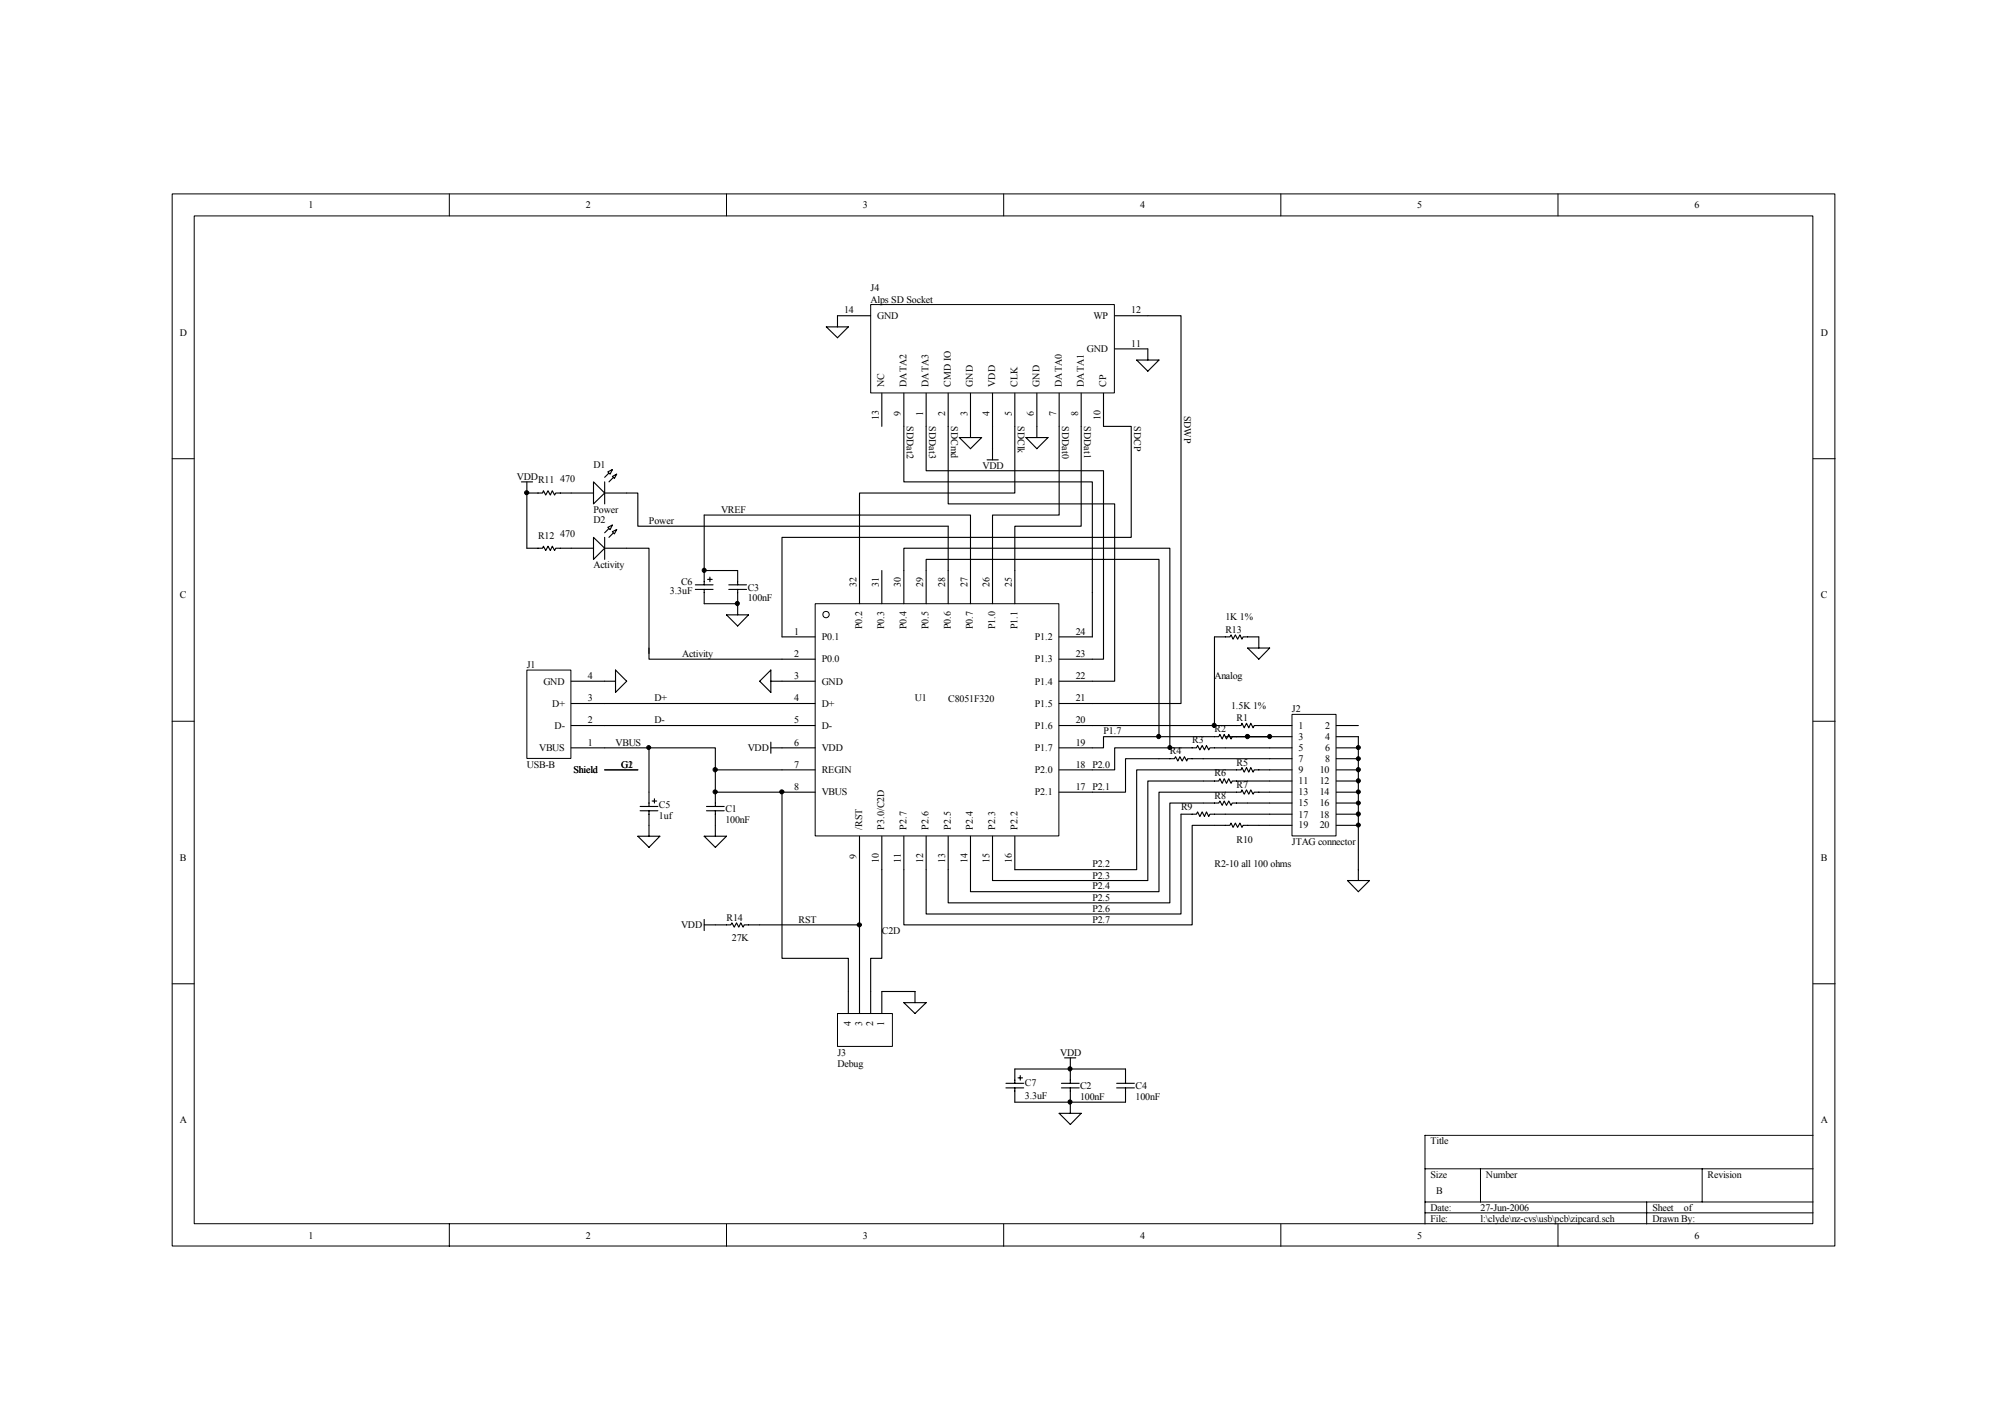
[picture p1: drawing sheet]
<svg xmlns="http://www.w3.org/2000/svg" width="297mm" height="210mm" viewBox="0 0 297 210" stroke-linecap="round" stroke-linejoin="round" font-family="sans-serif">
<g fill="none" stroke="#000" stroke-width=".15">
<path d="M25.5 28.7h246.1v155.7h-246.1zM28.7 32h239.6v149.1h-239.6zM66.5 28.7v3.3M107.5 28.7v3.3M148.5 28.7v3.3M189.6 28.7v3.3M230.6 28.7v3.3M25.5 67.9h3.2M268.3 67.9h3.3M25.5 106.8h3.2M268.3 106.8h3.3M25.5 145.6h3.2"/>
<path d="M268.3 145.6h3.3M210.9 173h57.4M210.9 177.9h57.4M210.9 179.5h57.4M219.1 173v4.9M243.7 177.9v3.3M251.9 173v4.9M268.3 168.1h-57.4v13.1M66.5 181.2v3.3M107.5 181.2v3.3M148.5 181.2v3.3M189.6 181.2v3.3"/>
<path d="M230.6 181.2v3.3"/>
</g>
<path d="M120.7 89.4h36v34.3h-36z" fill="#fff"/>
<g fill="none" stroke="#000" stroke-width=".15">
<path d="M120.6 89.4h36.1v34.3h-36.1z"/>
<circle cx="122.2" cy="91" r=".47"/>
</g>
<g fill="none" stroke="#000" stroke-width=".16">
<path d="M115.7 94.3h4.9M115.7 97.6h4.9M127.2 84.5v4.9M130.5 84.5v4.9M133.8 84.5v4.9M137.1 84.5v4.9M140.3 84.5v4.9M143.6 84.5v4.9M146.9 84.5v4.9M150.2 84.5v4.9M156.8 94.3h4.9M156.8 97.6h4.9"/>
<path d="M115.7 100.8h4.9M115.7 104.1h4.9M115.7 107.4h4.9M115.7 110.7h4.9M115.7 114h4.9M115.7 117.3h4.9M156.8 100.8h4.9M156.8 104.1h4.9M156.8 107.4h4.9M156.8 110.7h4.9M156.8 114h4.9M156.8 117.3h4.9"/>
<path d="M127.2 123.8v4.9M130.5 123.8v4.9M133.8 123.8v4.9M137.1 123.8v4.9M140.3 123.8v4.9M143.6 123.8v4.9M146.9 123.8v4.9M150.2 123.8v4.9"/>
</g>
<path d="M191.3 105.8h6.4v17.9h-6.4z" fill="#fff"/>
<path d="M191.2 105.7h6.5v18h-6.5z" fill="none" stroke="#000" stroke-width=".15"/>
<g fill="none" stroke="#000" stroke-width=".16">
<path d="M107.5 91h3.3l-1.6 1.7zM107.9 86.6h2.6M107.9 87.2h2.6M109.2 84.5v2.1M109.2 87.2v3.8M104.6 119.4h2.6M105.9 117.3v2.1M187.9 107.4h3.3M187.9 109.1h3.3M187.9 110.7h3.3M187.9 112.3h3.3M187.9 114h3.3"/>
<path d="M187.9 115.6h3.3M187.9 117.3h3.3M187.9 118.9h3.3M197.8 107.4h3.2M197.8 109.1h3.2M197.8 110.7h3.2M197.8 112.3h3.2M197.8 114h3.2M197.8 115.6h3.2M197.8 117.3h3.2M197.8 118.9h3.2M104.2 123.8h3.3l-1.6 1.6z"/>
<path d="M104.6 120h2.6M105.9 120v3.8M187.9 120.5h3.3M187.9 122.2h3.3M197.8 120.5h3.2M197.8 122.2h3.2M166.6 158.2v2.2M156.8 164.8h3.2l-1.6 1.7zM158.4 163.2v1.6M165.3 160.4h2.6M165.3 161h2.6M166.6 161v2.2"/>
</g>
<path d="M78 99.2h6.5v13.1h-6.5z" fill="#fff"/>
<path d="M78 99.2h6.5v13.1h-6.5z" fill="none" stroke="#000" stroke-width=".15"/>
<g fill="none" stroke="#000" stroke-width=".16">
<path d="M91.1 99.2l1.6 1.6-1.6 1.7zM114.1 99.2v3.3l-1.7-1.7zM84.5 110.7h21.4v6.6h9.8M84.5 107.4h31.2M84.5 104.1h31.2M84.5 100.8h6.6M89.5 114h4.9M94.7 119.4h2.7M96.1 110.7v8.7M96.5 118.6h.7M96.9 118.2v.7M105.9 114h9.8"/>
<path d="M114.1 100.8h1.6M171.5 112.3h2.3l.2-.3 .3 .6 .3-.6 .4 .6 .3-.6 .3 .6 .2-.3h12.1M174.8 110.7h2.3l.1-.3 .4 .6 .3-.6 .4 .6 .3-.6 .3 .6 .2-.3h8.8M178.1 109.1h2.3l.1-.4 .4 .7 .3-.7 .3 .7 .4-.7 .3 .7 .2-.3h5.5h-6.5M178.1 115.6h2.3l.1-.3 .4 .7 .3-.7 .3 .7 .4-.7 .3 .7 .2-.4h5.5M178.1 118.9h2.3l.1-.3 .4 .6 .3-.6 .3 .6 .4-.6 .3 .6 .2-.3h5.5M181.4 107.4h2.3l.1-.3 .3 .6 .4-.6 .3 .6 .3-.6 .4 .6 .1-.3h2.3M181.4 114h2.3l.1-.4 .3 .7 .4-.7 .3 .7 .3-.7 .4 .7 .1-.3h2.3M181.4 117.3h2.3l.1-.4 .3 .7 .4-.7 .3 .7 .3-.7 .4 .7 .1-.3h2.3M201 109.1v21.2M94.4 123.8h3.3l-1.6 1.6zM94.7 120h2.7"/>
<path d="M96.1 120v3.8M174.8 120.5h2.3l.1-.3 .4 .7 .3-.7 .4 .7 .3-.7 .3 .7 .2-.4h2.3M199.4 130.3h3.3l-1.7 1.7z"/>
</g>
<path d="M124 150.1h8.1v4.8h-8.1z" fill="#fff"/>
<path d="M123.9 150h8.2v4.9h-8.2z" fill="none" stroke="#000" stroke-width=".15"/>
<path d="M84.5 73h3.3M89.5 73h3.2M115.7 117.3v24.6h9.9v8.1M127.2 128.7v21.3M130.5 128.7v13.2h-1.6v8.1M133.8 148.4h3.3l-1.7 1.6zM135.4 148.4v-1.6h-4.9v3.2" fill="none" stroke="#000" stroke-width=".16"/>
<path d="M87.8 71.3l1.7 1.7-1.7 1.6z" fill="#fff" stroke="#000" stroke-width=".16"/>
<path d="M90.6 69.5l-1.1 1.2M91.3 70.2l-1.2 1.1" fill="none" stroke="#000" stroke-width=".16"/>
<g fill="#fff" stroke="#000" stroke-width=".16">
<path d="M90.6 70.5l.7-.3-.4 .6z"/>
<path d="M90 69.8l.6-.3-.3 .7z"/>
</g>
<path d="M89.5 71.3v3.3M84.5 81.2h3.3M89.5 81.2h3.2" fill="none" stroke="#000" stroke-width=".16"/>
<path d="M87.8 79.5l1.7 1.7-1.7 1.6z" fill="#fff" stroke="#000" stroke-width=".16"/>
<path d="M90.6 77.7l-1.1 1.2M91.3 78.4l-1.2 1.1" fill="none" stroke="#000" stroke-width=".16"/>
<g fill="#fff" stroke="#000" stroke-width=".16">
<path d="M90.6 78.7l.7-.3-.4 .6z"/>
<path d="M90 78.1l.6-.4-.3 .7z"/>
</g>
<g fill="none" stroke="#000" stroke-width=".16">
<path d="M122.3 48.4h3.3l-1.7 1.6zM123.9 46.7v1.7M168.2 53.3h3.3l-1.6 1.6zM169.9 51.6v1.7M77.2 71.3h1.6M78 71.3v9.9h2.3l.1-.3 .4 .6 .3-.6 .3 .6 .3-.6 .4 .6 .2-.3h2.2M78 73h2.3l.1-.4 .4 .7 .3-.7 .3 .7 .3-.7 .4 .7 .2-.3h2.2M89.5 79.5v3.3M92.7 73h1.7v4.9h45.9v6.6M133.8 63.1v8.2h27.9v23M137.1 63.1v6.6h26.2v27.9h-1.6M140.3 63.1v11.5h24.7v26.2h-3.3"/>
<path d="M142 64.8h3.3l-1.7 1.6zM143.6 63.1v1.7M146.1 68.1h1.6M146.9 63.1v5M150.2 63.1v9.9h-23v11.5M151.8 64.8h3.3l-1.6 1.6zM153.5 63.1v1.7M156.8 63.1v13.1h-9.9v8.3M160 63.1v14.8h-9.8v6.6M92.7 81.2h3.4v15.5M96.1 95.9v1.7h19.6M102.9 86.6h2.6"/>
<path d="M102.9 87.2h2.6M104.2 84.5v2.1M104.2 87.2v2.2h5M104.7 85.8h.7M105.1 85.4v.7M109.2 84.5h-5v-8.3h39.4v8.3M133.8 84.5v-3.3h39.3v29.5M137.1 84.5v-1.7h34.4v26.3M184.7 95.9h3.2l-1.6 1.7zM186.3 95.9v-1.6h-2.3l-.2 .3-.3-.6-.3 .6-.4-.6-.3 .6-.3-.6-.2 .3h-2.3v13.1M114.1 109.9v1.6M114.1 110.7h1.6"/>
<path d="M161.7 107.4h19.7M171.5 112.3h-4.9v5h-4.9M174.8 110.7h-9.8v3.3h-3.3M178.1 109.1h-14.8v1.6h-1.6M178.1 115.6h-8.2v14.7h-23v-1.6M178.1 118.9h-5v14.7h-32.8v-4.9M181.4 114h-13.2v14.7h-18M181.4 117.3h-9.9v14.7h-27.9v-3.3M104.2 136.9h4l.1-.3 .4 .6 .3-.6 .3 .6 .3-.6 .4 .6 .1-.3h17.1M104.2 136.1v1.7M174.8 120.5v14.8h-37.7v-6.6M181.4 120.5h6.5"/>
<path d="M187.9 122.2h-3.9l-.2 .3-.3-.7-.3 .7-.4-.7-.3 .7-.3-.7-.2 .4h-5.6v14.7h-42.6v-8.2M150.7 159.6h.6M151 159.2v.7M157.6 156.6h1.6M158.4 156.6v3.8M166.6 158.2h-16.4v2.2M148.9 160.4h2.6M148.9 161h2.6M150.2 161v2.2h16.4M157.1 160.4h2.6M157.1 161h2.6M158.4 161v2.2"/>
</g>
<g fill="#000" stroke="#000" stroke-width=".15">
<circle cx="96" cy="110.7" r=".3"/>
<circle cx="105.8" cy="113.9" r=".32"/>
<circle cx="171.5" cy="109" r=".31"/>
<circle cx="173.1" cy="110.7" r=".3"/>
<circle cx="179.7" cy="107.4" r=".31"/>
<circle cx="127.2" cy="136.9" r=".31"/>
</g>
<path d="M128.9 45.1h36v13.1h-36z" fill="#fff"/>
<path d="M128.9 45.1h36v13.1h-36z" fill="none" stroke="#000" stroke-width=".15"/>
<g fill="none" stroke="#000" stroke-width=".16">
<path d="M123.9 46.7h5M130.5 58.2v4.9M133.8 58.2v4.9M137.1 58.2v4.9M140.3 58.2v4.9M143.6 58.2v4.9M146.9 58.2v4.9M150.2 58.2v4.9M153.5 58.2v4.9M156.8 58.2v4.9M160 58.2v4.9M163.3 58.2v4.9h4.1v16.4h-51.7v14.8"/>
<path d="M165 46.7h9.8v57.4h-13.1M165 51.6h4.9"/>
</g>
<g fill="#000" stroke="#000" stroke-width=".15">
<circle cx="78" cy="72.9" r=".31"/>
<circle cx="104.2" cy="84.4" r=".31"/>
<circle cx="109.1" cy="89.3" r=".31"/>
<circle cx="105.9" cy="117.2" r=".31"/>
<circle cx="115.7" cy="117.2" r=".31"/>
<circle cx="184.6" cy="109" r=".32"/>
<circle cx="187.9" cy="109" r=".31"/>
<circle cx="201" cy="113.9" r=".31"/>
<circle cx="201" cy="115.6" r=".31"/>
<circle cx="201" cy="112.3" r=".3"/>
<circle cx="201" cy="117.2" r=".3"/>
<circle cx="201" cy="110.7" r=".3"/>
<circle cx="201" cy="118.9" r=".3"/>
<circle cx="201" cy="120.5" r=".31"/>
<circle cx="201" cy="122.1" r=".3"/>
<circle cx="158.4" cy="158.2" r=".31"/>
<circle cx="158.4" cy="163.1" r=".31"/>
</g>
<g font-size="1.5">
<text x="45.7" y="30.8">1</text>
<text x="86.7" y="30.8">2</text>
<text x="127.7" y="30.8">3</text>
<text x="168.7" y="30.8">4</text>
<text x="209.8" y="30.8">5</text>
<text x="250.8" y="30.8">6</text>
<text x="124.9" y="46.4">14</text>
<text x="128.9" y="43.1">J4</text>
<text x="128.9" y="44.8">Alps SD Socket</text>
<text x="129.8" y="47.2">GND</text>
<text x="161.8" y="47.2">WP</text>
<text x="167.4" y="46.4">12</text>
<text x="26.6" y="49.7">D</text>
<text x="160.9" y="52.2">GND</text>
<text x="167.4" y="51.3">11</text>
<text x="269.5" y="49.7">D</text>
<text x="130.8" y="57.2" transform="rotate(-90 130.8 57.2)">NC</text>
<text x="134.2" y="57.2" transform="rotate(-90 134.2 57.2)">DATA2</text>
<text x="137.4" y="57.2" transform="rotate(-90 137.4 57.2)">DATA3</text>
<text x="140.7" y="57.2" transform="rotate(-90 140.7 57.2)">CMD IO</text>
<text x="144" y="57.2" transform="rotate(-90 144 57.2)">GND</text>
<text x="147.3" y="57.2" transform="rotate(-90 147.3 57.2)">VDD</text>
<text x="150.6" y="57.2" transform="rotate(-90 150.6 57.2)">CLK</text>
<text x="153.8" y="57.2" transform="rotate(-90 153.8 57.2)">GND</text>
<text x="157.1" y="57.2" transform="rotate(-90 157.1 57.2)">DATA0</text>
<text x="160.4" y="57.2" transform="rotate(-90 160.4 57.2)">DATA1</text>
<text x="163.7" y="57.2" transform="rotate(-90 163.7 57.2)">CP</text>
<text x="130" y="62.1" transform="rotate(-90 130 62.1)">13</text>
<text x="133.3" y="61.5" transform="rotate(-90 133.3 61.5)">9</text>
<text x="134.2" y="63.1" transform="rotate(90 134.2 63.1)">SDDat2</text>
<text x="136.6" y="61.5" transform="rotate(-90 136.6 61.5)">1</text>
<text x="137.5" y="63.1" transform="rotate(90 137.5 63.1)">SDDat3</text>
<text x="139.9" y="61.5" transform="rotate(-90 139.9 61.5)">2</text>
<text x="140.8" y="63.1" transform="rotate(90 140.8 63.1)">SDCmd</text>
<text x="143.2" y="61.5" transform="rotate(-90 143.2 61.5)">3</text>
<text x="146.5" y="61.5" transform="rotate(-90 146.5 61.5)">4</text>
<text x="149.7" y="61.5" transform="rotate(-90 149.7 61.5)">5</text>
<text x="150.6" y="63.1" transform="rotate(90 150.6 63.1)">SDClk</text>
<text x="153" y="61.5" transform="rotate(-90 153 61.5)">6</text>
<text x="156.3" y="61.5" transform="rotate(-90 156.3 61.5)">7</text>
<text x="157.2" y="63.1" transform="rotate(90 157.2 63.1)">SDDat0</text>
<text x="159.6" y="61.5" transform="rotate(-90 159.6 61.5)">8</text>
<text x="160.5" y="63.1" transform="rotate(90 160.5 63.1)">SDDat1</text>
<text x="162.9" y="62.1" transform="rotate(-90 162.9 62.1)">10</text>
<text x="167.8" y="63.1" transform="rotate(90 167.8 63.1)">SDCP</text>
<text x="175.3" y="61.5" transform="rotate(90 175.3 61.5)">SDWP</text>
<text x="76.5" y="71">VDD</text>
<text x="79.6" y="71.5">R11</text>
<text x="82.9" y="71.3">470</text>
<text x="87.8" y="69.2">D1</text>
<text x="145.4" y="69.4">VDD</text>
<text x="87.8" y="75.9">Power</text>
<text x="87.8" y="77.4">D2</text>
<text x="96.1" y="77.6">Power</text>
<text x="106.7" y="75.9">VREF</text>
<text x="79.6" y="79.7">R12</text>
<text x="82.9" y="79.5">470</text>
<text x="26.6" y="88.6">C</text>
<text x="87.8" y="84.1">Activity</text>
<text x="99.1" y="87.9">3.3uF</text>
<text x="100.8" y="86.6">C6</text>
<text x="110.7" y="87.4">C3</text>
<text x="110.7" y="89">100nF</text>
<text x="126.7" y="86.9" transform="rotate(-90 126.7 86.9)">32</text>
<text x="130" y="86.9" transform="rotate(-90 130 86.9)">31</text>
<text x="133.3" y="86.9" transform="rotate(-90 133.3 86.9)">30</text>
<text x="136.6" y="86.9" transform="rotate(-90 136.6 86.9)">29</text>
<text x="139.9" y="86.9" transform="rotate(-90 139.9 86.9)">28</text>
<text x="143.2" y="86.9" transform="rotate(-90 143.2 86.9)">27</text>
<text x="146.5" y="86.9" transform="rotate(-90 146.5 86.9)">26</text>
<text x="149.7" y="86.9" transform="rotate(-90 149.7 86.9)">25</text>
<text x="269.5" y="88.6">C</text>
<text x="117.5" y="94">1</text>
<text x="121.6" y="94.8">P0.1</text>
<text x="127.6" y="93.1" transform="rotate(-90 127.6 93.1)">P0.2</text>
<text x="130.8" y="93.1" transform="rotate(-90 130.8 93.1)">P0.3</text>
<text x="134.2" y="93.1" transform="rotate(-90 134.2 93.1)">P0.4</text>
<text x="137.4" y="93.1" transform="rotate(-90 137.4 93.1)">P0.5</text>
<text x="140.7" y="93.1" transform="rotate(-90 140.7 93.1)">P0.6</text>
<text x="144" y="93.1" transform="rotate(-90 144 93.1)">P0.7</text>
<text x="147.3" y="93.1" transform="rotate(-90 147.3 93.1)">P1.0</text>
<text x="150.6" y="93.1" transform="rotate(-90 150.6 93.1)">P1.1</text>
<text x="153.2" y="94.8">P1.2</text>
<text x="159.2" y="94">24</text>
<text x="181.4" y="93.6">R13</text>
<text x="181.4" y="91.8">1K 1%</text>
<text x="78" y="98.9">J1</text>
<text x="80.4" y="101.3">GND</text>
<text x="87" y="100.5">4</text>
<text x="101" y="97.2">Activity</text>
<text x="117.5" y="97.2">2</text>
<text x="117.5" y="100.5">3</text>
<text x="121.6" y="98">P0.0</text>
<text x="121.6" y="101.3">GND</text>
<text x="153.2" y="101.3">P1.4</text>
<text x="153.2" y="98">P1.3</text>
<text x="159.2" y="100.5">22</text>
<text x="159.2" y="97.2">23</text>
<text x="179.7" y="100.5">Analog</text>
<text x="81.7" y="104.6">D+</text>
<text x="82.1" y="107.9">D-</text>
<text x="87" y="103.8">3</text>
<text x="87" y="107.1">2</text>
<text x="96.9" y="103.8">D+</text>
<text x="96.9" y="107.1">D-</text>
<text x="117.5" y="103.8">4</text>
<text x="117.5" y="107.1">5</text>
<text x="121.6" y="104.6">D+</text>
<text x="121.6" y="107.9">D-</text>
<text x="135.4" y="103.8">U1</text>
<text x="140.3" y="104">C8051F320</text>
<text x="153.2" y="107.9">P1.6</text>
<text x="153.2" y="104.6">P1.5</text>
<text x="159.2" y="107.1">20</text>
<text x="159.2" y="103.8">21</text>
<text x="182.2" y="104.9">1.5K 1%</text>
<text x="183" y="106.8">R1</text>
<text x="191.2" y="105.5">J2</text>
<text x="192.2" y="107.9">1</text>
<text x="196.1" y="107.9">2</text>
<text x="78" y="113.6">USB-B</text>
<text x="79.8" y="111.2">VBUS</text>
<text x="87" y="110.4">1</text>
<text x="91.1" y="110.4">VBUS</text>
<text x="91.9" y="113.6">G1</text>
<text x="93" y="113.6">2</text>
<text x="110.7" y="111.2">VDD</text>
<text x="117.5" y="110.4">6</text>
<text x="117.5" y="113.6">7</text>
<text x="121.6" y="111.2">VDD</text>
<text x="153.2" y="111.2">P1.7</text>
<text x="159.2" y="113.6">18 P2.0</text>
<text x="159.2" y="110.4">19</text>
<text x="163.3" y="108.7">P1.7</text>
<text x="173.1" y="111.7">R4</text>
<text x="176.4" y="110">R3</text>
<text x="179.7" y="108.4">R2</text>
<text x="183" y="113.3">R5</text>
<text x="192.2" y="109.6">3</text>
<text x="192.2" y="111.2">5</text>
<text x="192.2" y="112.8">7</text>
<text x="196.1" y="109.6">4</text>
<text x="196.1" y="111.2">6</text>
<text x="196.1" y="112.8">8</text>
<text x="84.9" y="114.5">Shield</text>
<text x="97.5" y="119.5">C5</text>
<text x="117.5" y="116.9">8</text>
<text x="121.6" y="114.5">REGIN</text>
<text x="121.6" y="117.7">VBUS</text>
<text x="153.2" y="117.7">P2.1</text>
<text x="153.2" y="114.5">P2.0</text>
<text x="159.2" y="116.9">17 P2.1</text>
<text x="174.8" y="119.9">R9</text>
<text x="179.7" y="114.9">R6</text>
<text x="179.7" y="118.2">R8</text>
<text x="183" y="116.6">R7</text>
<text x="192.2" y="114.5">9</text>
<text x="192.2" y="116.1">11</text>
<text x="192.2" y="117.7">13</text>
<text x="192.2" y="119.4">15</text>
<text x="195.3" y="114.5">10</text>
<text x="195.3" y="116.1">12</text>
<text x="195.3" y="117.7">14</text>
<text x="195.3" y="119.4">16</text>
<text x="97.5" y="121.2">1uf</text>
<text x="107.4" y="120.2">C1</text>
<text x="107.4" y="121.8">100nF</text>
<text x="127.6" y="122.8" transform="rotate(-90 127.6 122.8)">/RST</text>
<text x="130.8" y="122.8" transform="rotate(-90 130.8 122.8)">P3.0/C2D</text>
<text x="134.2" y="122.8" transform="rotate(-90 134.2 122.8)">P2.7</text>
<text x="137.4" y="122.8" transform="rotate(-90 137.4 122.8)">P2.6</text>
<text x="140.7" y="122.8" transform="rotate(-90 140.7 122.8)">P2.5</text>
<text x="144" y="122.8" transform="rotate(-90 144 122.8)">P2.4</text>
<text x="147.3" y="122.8" transform="rotate(-90 147.3 122.8)">P2.3</text>
<text x="150.6" y="122.8" transform="rotate(-90 150.6 122.8)">P2.2</text>
<text x="183" y="124.8">R10</text>
<text x="191.2" y="125.1">JTAG connector</text>
<text x="192.2" y="121">17</text>
<text x="192.2" y="122.6">19</text>
<text x="195.3" y="121">18</text>
<text x="195.3" y="122.6">20</text>
<text x="26.6" y="127.4">B</text>
<text x="126.7" y="127.1" transform="rotate(-90 126.7 127.1)">9</text>
<text x="130" y="127.7" transform="rotate(-90 130 127.7)">10</text>
<text x="133.3" y="127.7" transform="rotate(-90 133.3 127.7)">11</text>
<text x="136.6" y="127.7" transform="rotate(-90 136.6 127.7)">12</text>
<text x="139.9" y="127.7" transform="rotate(-90 139.9 127.7)">13</text>
<text x="143.2" y="127.7" transform="rotate(-90 143.2 127.7)">14</text>
<text x="146.5" y="127.7" transform="rotate(-90 146.5 127.7)">15</text>
<text x="149.7" y="127.7" transform="rotate(-90 149.7 127.7)">16</text>
<text x="161.7" y="128.4">P2.2</text>
<text x="161.7" y="130">P2.3</text>
<text x="161.7" y="131.7">P2.4</text>
<text x="179.7" y="128.4">R2-10 all 100 ohms</text>
<text x="269.5" y="127.4">B</text>
<text x="100.8" y="137.4">VDD</text>
<text x="107.5" y="136.3">R14</text>
<text x="118.2" y="136.6">RST</text>
<text x="161.7" y="133.3">P2.5</text>
<text x="161.7" y="135">P2.6</text>
<text x="161.7" y="136.6">P2.7</text>
<text x="108.3" y="139.4">27K</text>
<text x="130.5" y="138.2">C2D</text>
<text x="125.9" y="151.8" transform="rotate(-90 125.9 151.8)">4</text>
<text x="127.6" y="151.8" transform="rotate(-90 127.6 151.8)">3</text>
<text x="129.2" y="151.8" transform="rotate(-90 129.2 151.8)">2</text>
<text x="130.8" y="151.8" transform="rotate(-90 130.8 151.8)">1</text>
<text x="123.9" y="156.3">J3</text>
<text x="123.9" y="157.9">Debug</text>
<text x="151.7" y="160.7">C7</text>
<text x="156.9" y="156.3">VDD</text>
<text x="159.8" y="161.2">C2</text>
<text x="168.1" y="161.2">C4</text>
<text x="26.6" y="166.3">A</text>
<text x="151.7" y="162.7">3.3uF</text>
<text x="159.8" y="162.8">100nF</text>
<text x="168.1" y="162.8">100nF</text>
<text x="269.5" y="166.3">A</text>
<text x="211.7" y="169.4">Title</text>
<text x="211.7" y="174.3">Size</text>
<text x="211.7" y="179.2">Date:</text>
<text x="212.6" y="176.8">B</text>
<text x="219.1" y="179.2">27-Jun-2006</text>
<text x="219.9" y="174.3">Number</text>
<text x="244.6" y="179.2">Sheet</text>
<text x="249.2" y="179.2">of</text>
<text x="252.7" y="174.3">Revision</text>
<text x="45.7" y="183.3">1</text>
<text x="86.7" y="183.3">2</text>
<text x="127.7" y="183.3">3</text>
<text x="168.7" y="183.3">4</text>
<text x="209.8" y="183.3">5</text>
<text x="211.7" y="180.8">File:</text>
<text x="219.1" y="180.8">l:\clyde\nz-cvs\usb\pcb\zipcard.sch</text>
<text x="244.6" y="180.8">Drawn By:</text>
<text x="250.8" y="183.3">6</text>
</g>
</svg>
